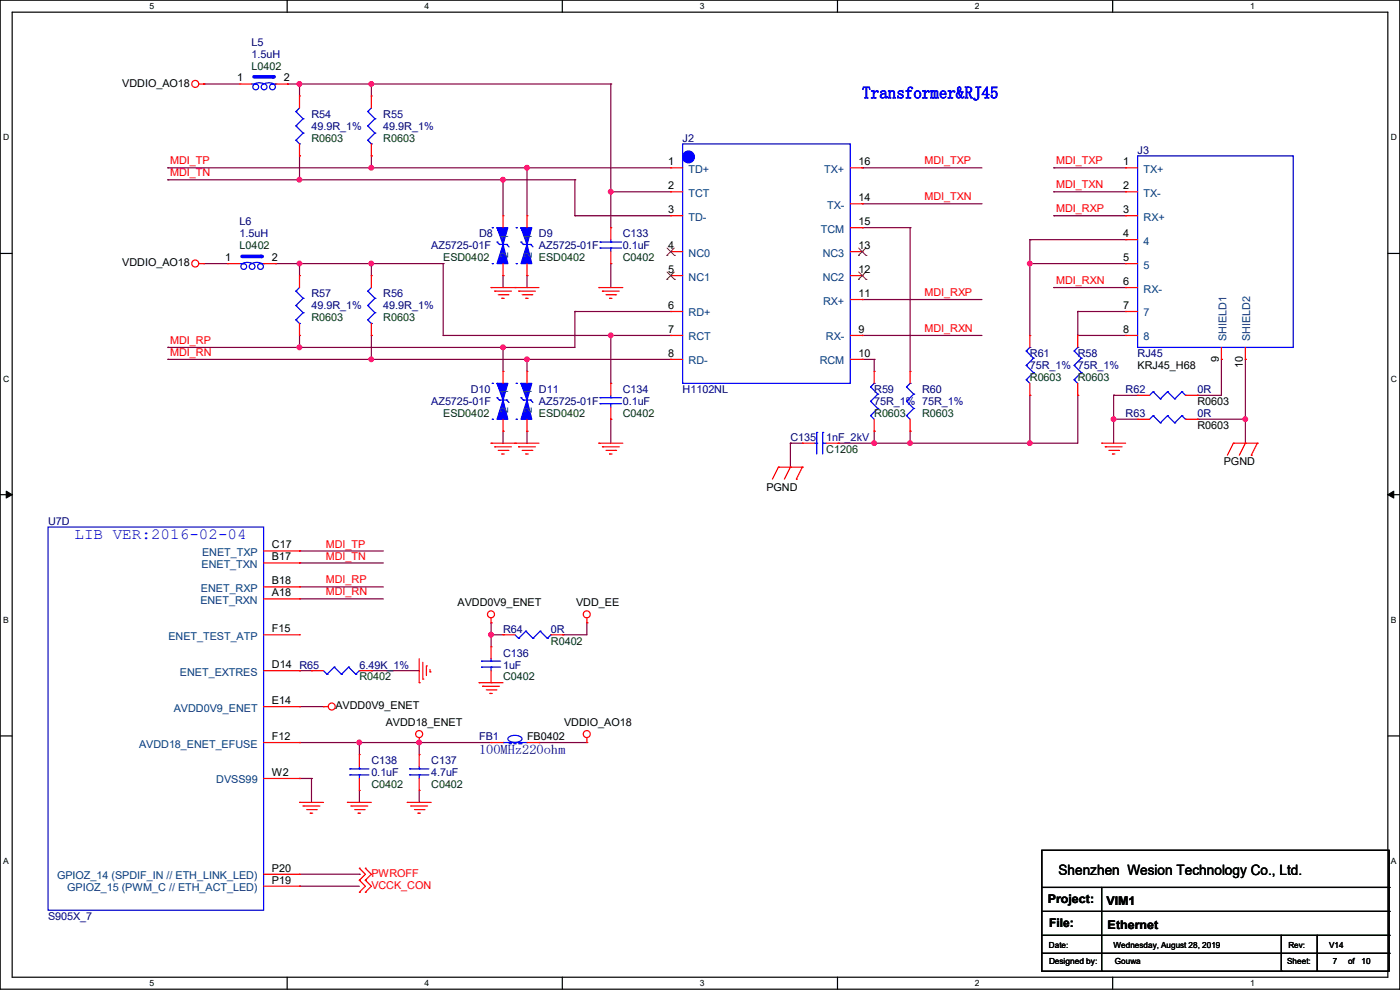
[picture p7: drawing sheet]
<svg xmlns="http://www.w3.org/2000/svg" width="297mm" height="210mm" viewBox="0 0 297 210" stroke-linecap="round" stroke-linejoin="round" font-family="sans-serif">
<path d="M0 0h297v209.8h-297zM2.6 2.6h291.8v204.7h-291.8z" fill="none" stroke="#000" stroke-width=".25"/>
<g fill="#fff">
<path d="M31.7 .3h1v2h-1z"/>
<path d="M31.7 207.6h1v1.9h-1z"/>
</g>
<path d="M60.9 0v2.6M60.9 207.3v2.5" fill="none" stroke="#000" stroke-width=".25"/>
<g fill="#fff">
<path d="M90.1 .3h1v2h-1z"/>
<path d="M90.1 207.6h1v1.9h-1z"/>
</g>
<path d="M119.3 0v2.6M119.3 207.3v2.5" fill="none" stroke="#000" stroke-width=".25"/>
<g fill="#fff">
<path d="M148.5 .3h.9v2h-.9z"/>
<path d="M148.5 207.6h.9v1.9h-.9z"/>
</g>
<path d="M177.7 0v2.6M177.7 207.3v2.5" fill="none" stroke="#000" stroke-width=".25"/>
<g fill="#fff">
<path d="M206.8 .3h1v2h-1z"/>
<path d="M206.8 207.6h1v1.9h-1z"/>
</g>
<path d="M236.1 0v2.6M236.1 207.3v2.5" fill="none" stroke="#000" stroke-width=".25"/>
<g fill="#fff">
<path d="M265.2 .3h1v2h-1z"/>
<path d="M265.2 207.6h1v1.9h-1z"/>
<path d="M.7 28.2h1.2v1.9h-1.2z"/>
<path d="M295.1 28.2h1.2v1.9h-1.2z"/>
<path d="M.7 79.3h1.2v2h-1.2z"/>
<path d="M295.1 79.3h1.2v2h-1.2z"/>
</g>
<path d="M0 53.8h2.6M294.4 53.8h2.6" fill="none" stroke="#000" stroke-width=".25"/>
<g fill="#fff">
<path d="M.7 130.5h1.2v2h-1.2z"/>
<path d="M295.1 130.5h1.1v2h-1.1z"/>
</g>
<path d="M0 104.9h2.6M294.4 104.9h2.6" fill="none" stroke="#000" stroke-width=".25"/>
<path d="M1.3 104.2l1.3 .7-1.3 .8zM294.4 104.9l1.3-.7v1.5z" fill="#000" stroke="#000" stroke-width=".21"/>
<g fill="#fff">
<path d="M.7 181.7h1.2v2h-1.2z"/>
<path d="M295.1 181.7h1.1v2h-1.1z"/>
</g>
<g fill="none" stroke="#000" stroke-width=".25">
<path d="M0 156.1h2.6M294.4 156.1h2.6M221 180.4h73.7v25.6h-73.7zM221 188.3h73.7M221 193.3h73.7M221 198.4h73.7M233.7 188.3v17.7M271.8 198.4v7.6M279.4 198.4v7.6M294.7 188.3h.1M294.7 193.3h.1M294.7 198.4h.1"/>
<path d="M221 202.2h73.7M233.7 206h.1M271.8 206h.1M279.4 206h.1M294.7 202.2h.1"/>
</g>
<g fill="none" stroke="#800040" stroke-width=".25">
<path d="M43.2 17.8h.1M43.2 17.8h7.6M61 17.8h.1M61 17.8h68.6M63.5 17.8h.1M63.5 17.8v2.6M78.8 17.8h.1M78.8 17.8v2.6M129.6 17.8h.1M129.6 17.8v30.5M35.6 38.1h.1M35.6 35.6h.1"/>
<path d="M35.6 35.6h106.7M35.6 38.1h86.4M63.5 38.1h.1M63.5 33.1h.1M63.5 33.1v5M78.8 35.6h.1M78.8 33.1h.1M78.8 33.1v2.5M106.7 38.1h.1M106.7 38.1v7.7M111.8 35.6h.1M111.8 35.6v10.2"/>
<path d="M122 38.1h.1M122 38.1v7.7M182.9 35.6h.1M182.9 35.6h25.4M223.6 35.6h.1M223.6 35.6h15.2M43.2 55.9h.1M43.2 55.9h5.1M58.5 55.9h.1M58.5 55.9h35.5M63.5 55.9h.1M63.5 55.9v2.6"/>
<path d="M78.8 55.9h.1M78.8 55.9v2.6M94 55.9h.1M94 55.9v15.3M106.7 58.5h.1M106.7 58.5v2.5M111.8 58.5h.1M111.8 58.5v2.5M122 45.8h.1M122 45.8h20.3M129.6 40.7h.1M129.6 55.9h.1"/>
<path d="M129.6 55.9v5.1M129.6 40.7h12.7M182.9 48.3h.1M182.9 43.2h.1M182.9 48.3h10.2M182.9 43.2h25.4M193.1 48.3h.1M193.1 48.3v30.5M218.5 55.9h.1M218.5 50.8h.1M218.5 55.9h20.3M218.5 50.8v20.4"/>
<path d="M218.5 50.8h20.3M223.6 40.7h.1M223.6 45.8h.1M223.6 40.7h15.2M223.6 45.8h15.2M35.6 76.2h.1M35.6 73.7h.1M35.6 76.2h106.7M63.5 71.2h.1M63.5 73.7h.1M63.5 71.2v2.5M78.8 76.2h.1"/>
<path d="M78.8 71.2h.1M78.8 71.2v5M94 71.2h.1M94 71.2h48.3M106.7 73.7h.1M106.7 73.7v5.1M111.8 76.2h.1M111.8 76.2v2.6M122 66.1h.1M122 66.1h20.3M122 66.1v7.6h-86.4M129.6 71.2h.1"/>
<path d="M129.6 71.2v10.1M182.9 76.2h.1M182.9 71.2h.1M182.9 63.5h.1M182.9 76.2h2.6M182.9 71.2h25.4M182.9 63.5h25.4M185.5 76.2h.1M185.5 76.2v2.6M223.6 61h.1M223.6 61h15.2M228.6 66.1h.1"/>
<path d="M228.6 71.2h.1M228.6 71.2h10.2M228.6 66.1v5.1M228.6 66.1h10.2M259.1 76.2h.1M259.1 76.2v7.7h-5.1M264.2 76.2h.1M264.2 76.2v17.8M106.7 91.5h.1M106.7 91.5v2.5M111.8 91.5h.1M111.8 91.5v2.5"/>
<path d="M129.6 88.9h.1M129.6 88.9v5.1M167.7 94h.1M167.7 94v5.1M167.7 94h2.5M177.8 94h.1M185.5 91.5h.1M185.5 94h.1M185.5 91.5v2.5M193.1 91.5h.1M193.1 94h.1M193.1 91.5v2.5"/>
<path d="M218.5 83.9h.1M218.5 94h.1M218.5 83.9v10.1M228.6 83.9h.1M228.6 83.9v10.1h-50.8M236.3 88.9h.1M236.3 83.9h.1M236.3 83.9v10.1M236.3 88.9h5M236.3 83.9h5M254 83.9h.1M254 88.9h.1"/>
<path d="M254 88.9h10.2M264.2 88.9h.1M63.5 116.9h.1M63.5 119.4h.1M63.5 116.9h17.8M63.5 119.4h17.8M63.5 127h.1M63.5 124.5h.1M63.5 127h17.8M63.5 124.5h17.8M104.2 134.7h.1M104.2 132.1h.1"/>
<path d="M104.2 132.1v5.1M104.2 134.7h2.5M119.4 134.7h.1M124.5 132.1h.1M124.5 132.1v2.6h-5.1M63.5 157.5h.1M63.5 142.3h.1M63.5 149.9h.1M63.5 142.3h2.6M63.5 157.5h40.7M63.5 149.9h5.1M76.2 157.5h.1"/>
<path d="M76.2 157.5v2.6M78.8 142.3h.1M78.8 142.3h10.1M88.9 157.5h.1M88.9 157.5v2.6M114.3 157.5h.1M114.3 157.5h10.2M63.5 165.1h.1M63.5 165.1h2.6M66.1 165.1h.1M66.1 165.1v5.1M76.2 170.2h.1"/>
<path d="M76.2 167.7v2.5M88.9 170.2h.1M88.9 167.7v2.5M63.5 188h.1M63.5 185.5h12.7M63.5 188h12.7M76.2 185.5h.1"/>
</g>
<g fill="#f0f" stroke="#f0f" stroke-width=".25">
<circle cx="106.7" cy="38.1" r=".49"/>
<circle cx="63.5" cy="38.1" r=".49"/>
<circle cx="193.1" cy="94" r=".49"/>
<circle cx="185.4" cy="94" r=".49"/>
<circle cx="78.8" cy="17.8" r=".49"/>
<circle cx="63.5" cy="17.8" r=".49"/>
<circle cx="129.6" cy="71.1" r=".49"/>
<circle cx="129.6" cy="40.7" r=".49"/>
<circle cx="104.2" cy="134.6" r=".49"/>
<circle cx="88.9" cy="157.5" r=".49"/>
<circle cx="76.2" cy="157.5" r=".49"/>
<circle cx="264.2" cy="88.9" r=".49"/>
<circle cx="236.2" cy="88.9" r=".49"/>
<circle cx="218.5" cy="94" r=".49"/>
<circle cx="218.5" cy="55.9" r=".49"/>
<circle cx="78.8" cy="76.2" r=".49"/>
<circle cx="78.8" cy="35.6" r=".49"/>
<circle cx="78.8" cy="55.9" r=".49"/>
<circle cx="63.5" cy="55.9" r=".49"/>
<circle cx="111.8" cy="35.6" r=".49"/>
<circle cx="111.8" cy="76.2" r=".49"/>
<circle cx="106.7" cy="73.7" r=".49"/>
<circle cx="63.5" cy="73.7" r=".49"/>
</g>
<g fill="none" stroke="#f00" stroke-width=".25">
<path d="M42.2 17.8h1M43.2 17.8h.1M42.2 55.9h1M43.2 55.9h.1M111.8 45.8h.1M111.8 58.5h.1M111.8 45.8v2.5M111.8 55.9v2.6M104.2 61h.1M104.2 61h10.1M104.9 61.8h.1M104.9 61.8h3.6"/>
<path d="M105.7 62.5h2M106.5 63.3h.1M106.5 63.3h.5M107.7 62.5h.1M109.3 61h.1M110 61.8h.1M110 61.8h3.6M110.8 62.5h2M111.5 63.3h.1M111.5 63.3h.6M112.8 62.5h.1M127 61h.1"/>
<path d="M127 61h5.1M127.8 61.8h.1M127.8 61.8h3.6M128.6 62.5h2M129.3 63.3h.1M129.3 63.3h.5M130.6 62.5h.1M104.2 94h.1M104.2 94h10.1M104.9 94.8h.1M104.9 94.8h3.6M105.7 95.5h2"/>
<path d="M106.5 96.3h.1M106.5 96.3h.5M107.7 95.5h.1M109.3 94h.1M110 94.8h.1M110 94.8h3.6M110.8 95.5h2M111.5 96.3h.1M111.5 96.3h.6M112.8 95.5h.1M127 94h.1M127 94h5.1"/>
<path d="M127.8 94.8h.1M127.8 94.8h3.6M128.6 95.5h2M129.3 96.3h.1M129.3 96.3h.5M130.6 95.5h.1M165.1 99.1h.1M165.1 99.1l-1.2 2.5M165.1 99.1h5.1M167.7 99.1h.1M167.7 99.1l-1.3 2.5M170.2 99.1h.1"/>
<path d="M170.2 99.1l-1.2 2.5M233.7 94h.1M233.7 94h5.1M234.5 94.8h.1M234.5 94.8h3.5M235.2 95.5h2.1M236 96.3h.1M236 96.3h.5M237.3 95.5h.1M261.7 94h.1M261.7 94l-1.3 2.6M261.7 94h5"/>
<path d="M264.2 94h.1M264.2 94l-1.3 2.6M265.5 96.6h.1M266.7 94h.1M266.7 94l-1.2 2.6M169 101.6h.1M88.9 139.7v5.1M104.2 132.1h.1M104.2 131.1v1M106.7 134.7h.1M106.7 134.7h2.6M116.9 134.7h2.5"/>
<path d="M119.4 134.7h.1M124.5 132.1h.1M124.5 131.1v1M68.6 149.9h.1M68.6 149.9h1M88.9 157.5h.1M88.9 144.8h.1M88.9 156.5v1M89.7 144.1h.1M89.7 140.5v3.6M90.5 141.3h.1M90.5 141.3v2"/>
<path d="M91.2 142.5h.1M91.2 142v.5M101.6 144.8h.1M101.6 144.8h5.1M102.4 145.6h.1M102.4 145.6h3.6M103.2 146.3h2M103.9 147.1h.1M103.9 147.1h.5M105.2 146.3h.1M124.5 157.5h.1M124.5 156.5v1"/>
<path d="M63.5 170.2h.1M63.5 170.2h5.1M64.3 171h.1M64.3 171h3.6M65.1 171.7h2M65.8 172.5h.1M65.8 172.5h.5M67.1 171.7h.1M73.7 170.2h.1M73.7 170.2h5.1M74.5 171h.1M74.5 171h3.5"/>
<path d="M75.2 171.7h2.1M76 172.5h.1M76 172.5h.5M77.3 171.7h.1M86.4 170.2h.1M86.4 170.2h5.1M87.2 171h.1M87.2 171h3.5M87.9 171.7h2.1M88.7 172.5h.1M88.7 172.5h.5M88.9 160.1h.1"/>
<path d="M88.9 167.7h.1M88.9 160.1v2.5M88.9 165.1v2.6M90 171.7h.1M76.2 186.7h.1M76.2 184.2h.1M76.2 189.3h.1M76.2 184.2l1.3 1.3-1.3 1.2M76.2 186.7l1.3 1.3-1.3 1.3M77.5 186.7h.1M77.5 184.2h.1M77.5 189.3h.1"/>
<path d="M77.5 184.2l1.3 1.3-1.3 1.2M77.5 186.7l1.3 1.3-1.3 1.3"/>
<circle cx="41.4" cy="17.8" r=".74"/>
<circle cx="41.4" cy="55.9" r=".74"/>
<circle cx="104.2" cy="130.3" r=".74"/>
<circle cx="124.5" cy="130.3" r=".74"/>
<circle cx="70.4" cy="149.9" r=".74"/>
<circle cx="88.9" cy="155.7" r=".74"/>
<circle cx="124.5" cy="155.7" r=".74"/>
</g>
<g fill="none" stroke="#00f" stroke-width=".25">
<path d="M109.5 48.3h.1M109.5 55.9h.1M110.5 51.4h.1M110.5 51.4l.5 .5M111 51.9h.1M111 51.9h1.6M112.6 51.9h.1M112.6 51.9l.5 .5M109.3 134.7l.7 .7M110 135.4h.1M111.5 133.9h.1M111.5 133.9l-1.5 1.5"/>
<path d="M111.5 133.9l1.6 1.5M113.1 135.4h.1M114.6 133.9h.1M114.6 133.9l-1.5 1.5M114.6 133.9l1.5 1.5M116.1 135.4h.1M116.9 134.7h.1M116.9 134.7l-.8 .7M86.9 164.4h.1M86.9 163.1h.1M86.9 164.4h4.1M86.9 163.1h4.1"/>
<path d="M88.9 163.1h.1M88.9 164.4h.1M88.9 162.6v.5M88.9 164.4v.7"/>
</g>
<g fill="#00f" stroke="#00f" stroke-width=".25">
<path d="M111.8 51.9v.5v-.5l1 4h-2.3z" fill-rule="evenodd"/>
<path d="M110.5 48.3l1.3 2.5-1.3-2.5h2.3l-1 3.6z" fill-rule="evenodd"/>
</g>
<path d="M53.9 16.3h4.1" fill="none" stroke="#00f" stroke-width=".76"/>
<circle cx="58" cy="16.3" r=".38" fill="#00f"/>
<g fill="none" stroke="#00f" stroke-width=".25">
<path d="M53.4 17.8h.7M54.1 17.7l.9-.1 1 .1M54.1 17.8h.1M56.1 17.7l.9-.1 1 .1M57.7 17.8h.8M58.5 17.8h.1M62.8 23.7h.1M62.8 26.7h.1M62.8 29.8h.1M62.8 23.7l1.5 1.5M62.8 26.7l1.5 1.5M62.8 29.8l.7 .7"/>
<path d="M63.5 30.5h.1M63.5 22.9l-.7 .8M64.3 25.2h.1M64.3 28.2h.1M64.3 25.2l-1.5 1.5M64.3 28.2l-1.5 1.6M78 23.7h.1M78 26.7h.1M78 29.8h.1M78 23.7l1.5 1.5M78 26.7l1.5 1.5M78 29.8l.8 .7"/>
<path d="M78.8 30.5h.1M78.8 22.9l-.8 .8M79.5 25.2h.1M79.5 28.2h.1M79.5 25.2l-1.5 1.5M79.5 28.2l-1.5 1.6M144.8 30.5h35.6v50.8h-35.6zM104.4 48.3h.1M104.4 55.9h.1M105.5 51.4h.1M105.5 51.4l.5 .5M106 51.9h.1"/>
<path d="M106 51.9h1.5M107.5 51.9h.1M107.5 51.9l.5 .5M127.3 52.6h.1M127.3 51.4h.1M127.3 52.6h4.6M127.3 51.4h4.6M129.6 51.4h.1M129.6 52.6h.1M129.6 50.8v.6M129.6 52.6v.8M62.8 61.8h.1"/>
<path d="M62.8 64.8h.1M62.8 67.9h.1M62.8 61.8l1.5 1.5M62.8 64.8l1.5 1.5M62.8 67.9l.7 .7M63.5 68.6h.1M63.5 61l-.7 .8M64.3 63.3h.1M64.3 66.3h.1M64.3 63.3l-1.5 1.5M64.3 66.3l-1.5 1.6M78 61.8h.1"/>
<path d="M78 64.8h.1M78 67.9h.1M78 61.8l1.5 1.5M78 64.8l1.5 1.5M78 67.9l.8 .7M78.8 68.6h.1M78.8 61l-.8 .8M79.5 63.3h.1M79.5 66.3h.1M79.5 63.3l-1.5 1.5M79.5 66.3l-1.5 1.6M217.7 77.5h.1"/>
<path d="M217.7 74.5h.1M217.7 77.5l1.5 1.5M217.7 74.5l1.5 1.5M218.5 73.7h.1M218.5 73.7l-.8 .8M219.2 79h.1M219.2 76h.1M219.2 79l-1.5 1.6M219.2 76l-1.5 1.5M227.9 77.5h.1M227.9 74.5h.1M227.9 77.5l1.5 1.5"/>
<path d="M227.9 74.5l1.5 1.5M228.6 73.7h.1M228.6 73.7l-.7 .8M229.4 79h.1M229.4 76h.1M229.4 79l-1.5 1.6M229.4 76l-1.5 1.5M104.4 81.3h.1M104.4 88.9h.1M105.5 84.4h.1M105.5 84.4l.5 .5M106 84.9h.1"/>
<path d="M106 84.9h1.5M107.5 84.9h.1M107.5 84.9l.5 .5M109.5 81.3h.1M109.5 88.9h.1M110.5 84.4h.1M110.5 84.4l.5 .5M111 84.9h.1M111 84.9h1.6M112.6 84.9h.1M112.6 84.9l.5 .5M127.3 85.6h.1"/>
<path d="M127.3 84.4h.1M127.3 85.6h4.6M127.3 84.4h4.6M129.6 84.4h.1M129.6 85.6h.1M129.6 83.9v.5M129.6 85.6v.8M172.8 94h.5M173.3 94h.1M173.3 91.7h.1M173.3 91.7v4.6M174.5 91.7h.1"/>
<path d="M174.5 94h.1M174.5 94h.8M174.5 91.7v4.6M184.7 88.2h.1M184.7 85.1h.1M184.7 82.1h.1M184.7 88.2l.8 .7M184.7 85.1l1.5 1.6M184.7 82.1l1.5 1.5M185.5 81.3h.1M185.5 81.3l-.8 .8M186.2 86.7h.1"/>
<path d="M186.2 83.6h.1M186.2 86.7l-1.5 1.5M186.2 83.6l-1.5 1.5M192.3 88.2h.1M192.3 85.1h.1M192.3 82.1h.1M192.3 88.2l.8 .7M192.3 85.1l1.5 1.6M192.3 82.1l1.5 1.5M193.1 81.3h.1M193.1 81.3l-.8 .8M193.8 86.7h.1"/>
<path d="M193.8 83.6h.1M193.8 86.7l-1.5 1.5M193.8 83.6l-1.5 1.5M217.7 80.6h.1M217.7 80.6l.8 .7M227.9 80.6h.1M227.9 80.6l.7 .7M10.2 111.8h45.7v81.3h-45.7zM104.2 139.7v.6M68.6 142.3l.8 .7M69.4 143h.1M70.9 141.5h.1"/>
<path d="M70.9 141.5l-1.5 1.5M70.9 141.5l1.5 1.5M72.4 143h.1M74 141.5h.1M74 141.5l-1.6 1.5M74 141.5l1.5 1.5M75.5 143h.1M76.2 142.3h.1M76.2 142.3l-.7 .7M102.2 141.5h.1M102.2 140.3h.1M102.2 141.5h4"/>
<path d="M102.2 140.3h4M104.2 140.3h.1M104.2 141.5h.1M104.2 141.5v.8M106.7 157.5h.1M106.7 157.5h5.1M107.8 156.5a2.26 2.26 0 0 1 2.9 0v.2a1.89 1.89 0 0 1-3 0zM111.8 157.5h.1M74.2 164.4h.1M74.2 163.1h.1M74.2 164.4h4.1M74.2 163.1h4.1"/>
<path d="M76.2 163.1h.1M76.2 164.4h.1M76.2 162.6v.5M76.2 164.4v.7"/>
<circle cx="54.2" cy="18.4" r=".61"/>
<circle cx="56" cy="18.4" r=".61"/>
<circle cx="57.8" cy="18.4" r=".61"/>
</g>
<g fill="none" stroke="#f00" stroke-width=".25">
<path d="M50.8 17.8h.1M50.8 17.8h2.6M58.5 17.8h2.5M61 17.8h.1M63.5 20.4h.1M63.5 33.1h.1M63.5 20.4v2.5M63.5 30.5v2.6M78.8 20.4h.1M78.8 33.1h.1M78.8 20.4v2.5M78.8 30.5v2.6"/>
<path d="M142.3 35.6h.1M142.3 35.6h2.5M180.4 35.6h2.5M182.9 35.6h.1M63.5 58.5h.1M63.5 58.5v2.5M78.8 58.5h.1M78.8 58.5v2.5M106.7 45.8h.1M106.7 58.5h.1M106.7 45.8v2.5M106.7 55.9v2.6"/>
<path d="M129.6 48.3h.1M129.6 55.9h.1M129.6 48.3v2.5M129.6 53.4v2.5M142.3 40.7h.1M142.3 45.8h.1M142.3 53.4h.1M142.3 58.5h.1M142.3 40.7h2.5M142.3 45.8h2.5M142.3 53.4h2.5M142.3 58.5h2.5"/>
<path d="M180.4 53.4h2.5M180.4 58.5h2.5M180.4 43.2h2.5M180.4 48.3h2.5M182.9 58.5h.1M182.9 53.4h.1M182.9 43.2h.1M182.9 48.3h.1M63.5 71.2h.1M63.5 68.6v2.6M78.8 71.2h.1M78.8 68.6v2.6"/>
<path d="M106.7 78.8h.1M106.7 78.8v2.5M111.8 78.8h.1M111.8 78.8v2.5M142.3 66.1h.1M142.3 71.2h.1M142.3 76.2h.1M142.3 66.1h2.5M142.3 71.2h2.5M142.3 76.2h2.5M180.4 71.2h2.5M180.4 76.2h2.5"/>
<path d="M180.4 63.5h2.5M182.9 71.2h.1M182.9 76.2h.1M182.9 63.5h.1M185.5 78.8h.1M185.5 78.8v2.5M193.1 78.8h.1M193.1 78.8v2.5M218.5 71.2h.1M218.5 71.2v2.5M228.6 71.2h.1M228.6 71.2v2.5"/>
<path d="M106.7 91.5h.1M106.7 88.9v2.6M111.8 91.5h.1M111.8 88.9v2.6M129.6 81.3h.1M129.6 88.9h.1M129.6 81.3v2.6M129.6 86.4v2.5M170.2 94h.1M170.2 94h2.6M175.3 94h2.5M177.8 94h.1"/>
<path d="M185.5 91.5h.1M185.5 88.9v2.6M193.1 91.5h.1M193.1 88.9v2.6M218.5 83.9h.1M218.5 81.3v2.6M228.6 83.9h.1M228.6 81.3v2.6M55.9 119.4h7.6M55.9 116.9h7.6M63.5 119.4h.1M63.5 116.9h.1"/>
<path d="M55.9 127h7.6M55.9 124.5h7.6M55.9 134.7h7.6M63.5 127h.1M63.5 124.5h.1M63.5 134.7h.1M104.2 137.2h.1M104.2 137.2v2.5M55.9 157.5h7.6M55.9 142.3h7.6M55.9 149.9h7.6M63.5 142.3h.1"/>
<path d="M63.5 149.9h.1M63.5 157.5h.1M66.1 142.3h.1M66.1 142.3h2.5M76.2 142.3h2.6M78.8 142.3h.1M104.2 144.8h.1M104.2 157.5h.1M104.2 142.3v2.5M104.2 157.5h2.5M111.8 157.5h2.5M114.3 157.5h.1"/>
<path d="M55.9 165.1h7.6M63.5 165.1h.1M76.2 160.1h.1M76.2 167.7h.1M76.2 160.1v2.5M76.2 165.1v2.6M55.9 185.5h7.6M55.9 188h7.6M63.5 185.5h.1M63.5 188h.1"/>
</g>
<g fill="#00f" stroke="#00f" stroke-width=".25">
<path d="M106.7 84.9v.5v-.5l1 4h-2.2z" fill-rule="evenodd"/>
<path d="M105.5 81.3l1.2 2.6-1.2-2.6h2.2l-1 3.6z" fill-rule="evenodd"/>
<path d="M106.7 51.9v.5v-.5l1 4h-2.2z" fill-rule="evenodd"/>
<path d="M105.5 48.3l1.2 2.5-1.2-2.5h2.2l-1 3.6z" fill-rule="evenodd"/>
<path d="M111.8 84.9v.5v-.5l1 4h-2.3z" fill-rule="evenodd"/>
<path d="M110.5 81.3l1.3 2.6-1.3-2.6h2.3l-1 3.6z" fill-rule="evenodd"/>
<circle cx="146.1" cy="33.3" r="1.25"/>
</g>
<g fill="none" stroke="#804000" stroke-width=".21">
<path d="M141.5 54.2h.1M141.5 59.3h.1M141.5 52.6l1.6 1.6M141.5 57.7l1.6 1.6M143 52.6l-1.5 1.6M143 57.7l-1.5 1.6M143.1 54.2h.1M143.1 59.3h.1M182.1 59.3h.1M182.1 54.2h.1M182.2 57.7l1.5 1.6M182.2 52.6l1.5 1.6"/>
<path d="M183.7 57.7l-1.6 1.6M183.7 52.6l-1.6 1.6M183.7 59.3h.1M183.7 54.2h.1"/>
</g>
<path d="M108 157.8h2.5M110.5 157.8h.1" fill="none" stroke="#00f" stroke-width=".25" stroke-dasharray=".5"/>
<path d="M51.4 54.4h4" fill="none" stroke="#00f" stroke-width=".76"/>
<circle cx="55.4" cy="54.4" r=".38" fill="#00f"/>
<g fill="none" stroke="#00f" stroke-width=".25">
<path d="M241.3 33.1h33.1v40.6h-33.1zM50.8 55.9h.8M51.6 55.8l.9-.1 .9 .1M51.6 55.9h.1M53.6 55.8l.9-.1 .9 .1M55.2 55.9h.7M55.9 55.9h.1M244.6 88.2h.1M244.6 83.1h.1M244.6 88.2l-.7 .7M244.6 88.2l1.6 1.5M244.6 83.1l-.7 .8"/>
<path d="M244.6 83.1l1.6 1.5M246.2 89.7h.1M246.2 84.6h.1M247.7 88.2h.1M247.7 83.1h.1M247.7 88.2l-1.5 1.5M247.7 88.2l1.5 1.5M247.7 83.1l-1.5 1.5M247.7 83.1l1.5 1.5M249.2 89.7h.1M249.2 84.6h.1M250.7 88.2h.1"/>
<path d="M250.7 83.1h.1M250.7 88.2l-1.5 1.5M250.7 88.2l.8 .7M250.7 83.1l-1.5 1.5M250.7 83.1l.8 .8M251.5 88.9h.1M251.5 83.9h.1"/>
<circle cx="51.7" cy="56.5" r=".61"/>
<circle cx="53.5" cy="56.5" r=".61"/>
<circle cx="55.3" cy="56.5" r=".61"/>
</g>
<g fill="none" stroke="#f00" stroke-width=".25">
<path d="M238.8 35.6h.1M238.8 35.6h2.5M48.3 55.9h.1M48.3 55.9h2.5M55.9 55.9h2.6M58.5 55.9h.1M238.8 40.7h.1M238.8 45.8h.1M238.8 50.8h.1M238.8 55.9h.1M238.8 55.9h2.5M238.8 40.7h2.5"/>
<path d="M238.8 45.8h2.5M238.8 50.8h2.5M238.8 61h.1M238.8 66.1h.1M238.8 71.2h.1M238.8 61h2.5M238.8 66.1h2.5M238.8 71.2h2.5M259.1 76.2h.1M259.1 73.7v2.5M264.2 76.2h.1M264.2 73.7v2.5"/>
<path d="M241.3 88.9h.1M241.3 83.9h.1M241.3 88.9h2.6M241.3 83.9h2.6M251.5 88.9h2.5M251.5 83.9h2.5M254 88.9h.1M254 83.9h.1"/>
</g>
<g fill="#f0f" stroke="#f0f" stroke-width=".25">
<circle cx="106.7" cy="38.1" r=".49"/>
<circle cx="63.5" cy="38.1" r=".49"/>
<circle cx="193.1" cy="94" r=".49"/>
<circle cx="185.4" cy="94" r=".49"/>
<circle cx="78.8" cy="17.8" r=".49"/>
<circle cx="63.5" cy="17.8" r=".49"/>
<circle cx="129.6" cy="71.1" r=".49"/>
<circle cx="129.6" cy="40.7" r=".49"/>
<circle cx="104.2" cy="134.6" r=".49"/>
<circle cx="88.9" cy="157.5" r=".49"/>
<circle cx="76.2" cy="157.5" r=".49"/>
<circle cx="264.2" cy="88.9" r=".49"/>
<circle cx="236.2" cy="88.9" r=".49"/>
<circle cx="218.5" cy="94" r=".49"/>
<circle cx="218.5" cy="55.9" r=".49"/>
<circle cx="78.8" cy="76.2" r=".49"/>
<circle cx="78.8" cy="35.6" r=".49"/>
<circle cx="78.8" cy="55.9" r=".49"/>
<circle cx="63.5" cy="55.9" r=".49"/>
<circle cx="111.8" cy="35.6" r=".49"/>
<circle cx="111.8" cy="76.2" r=".49"/>
<circle cx="106.7" cy="73.7" r=".49"/>
<circle cx="63.5" cy="73.7" r=".49"/>
</g>
<text font-size="3.6" fill="#00f" x="182.9" y="20.9">Transformer&amp;RJ45</text>
<text font-size="3.3" fill="#00f" x="15.8" y="114.4">LIB VER:2016-02-04</text>
<text font-size="3" x="224.6" y="185.7">Shenzhen Wesion Technology Co., Ltd.</text>
<text font-size="2.8" fill="#000080" x="101.6" y="159.9">100MHz220ohm</text>
<g font-size="2.5">
<text x="222.3" y="191.6">Project:</text>
<text x="234.7" y="191.9">VIM1</text>
<text x="222.5" y="196.7">File:</text>
<text x="235" y="197">Ethernet</text>
</g>
<g font-size="2.3" fill="#000080">
<text x="53.4" y="9.7">L5</text>
<text x="53.4" y="12.3">1.5uH</text>
<text x="66.1" y="25">R54</text>
<text x="66.1" y="27.5">49.9R_1%</text>
<text x="81.3" y="25">R55</text>
<text x="81.3" y="27.5">49.9R_1%</text>
<text x="144.8" y="30.1">J2</text>
<text x="241.3" y="32.6">J3</text>
<text x="50.8" y="47.8">L6</text>
<text x="50.8" y="50.4">1.5uH</text>
<text x="91.5" y="52.9">AZ5725-01F</text>
<text x="101.6" y="50.4">D8</text>
<text x="114.3" y="50.4">D9</text>
<text x="114.3" y="52.9">AZ5725-01F</text>
<text x="132.1" y="50.4">C133</text>
<text x="132.1" y="52.9">0.1uF</text>
<text x="66.1" y="63.1">R57</text>
<text x="66.1" y="65.6">49.9R_1%</text>
<text x="81.3" y="63.1">R56</text>
<text x="81.3" y="65.6">49.9R_1%</text>
<text x="218.5" y="75.8">R61</text>
<text x="228.6" y="75.8">R58</text>
<text x="241.3" y="75.8">RJ45</text>
<text x="99.9" y="83.4">D10</text>
<text x="114.3" y="83.4">D11</text>
<text x="132.1" y="83.4">C134</text>
<text x="144.8" y="83.4">H1102NL</text>
<text x="185.5" y="83.4">R59</text>
<text x="195.6" y="83.4">R60</text>
<text x="218.5" y="78.3">75R_1% 75R_1%</text>
<text x="238.8" y="83.4">R62</text>
<text x="254" y="83.4">0R</text>
<text x="91.5" y="85.9">AZ5725-01F</text>
<text x="114.3" y="85.9">AZ5725-01F</text>
<text x="132.1" y="85.9">0.1uF</text>
<text x="185.5" y="85.9">75R_1% 75R_1%</text>
<text x="238.8" y="88.5">R63</text>
<text x="254" y="88.5">0R</text>
<text x="167.7" y="93.6">C135</text>
<text x="175.3" y="93.6">1nF_2kV</text>
<text x="10.2" y="111.3">U7D</text>
<text x="106.7" y="134.2">R64</text>
<text x="116.9" y="134.2">0R</text>
<text x="63.5" y="141.8">R65</text>
<text x="76.2" y="141.8">6.49K_1%</text>
<text x="106.7" y="139.3">C136</text>
<text x="106.7" y="141.8">1uF</text>
<text x="101.6" y="157.1">FB1</text>
<text x="78.8" y="162.1">C138</text>
<text x="78.8" y="164.7">0.1uF</text>
<text x="91.5" y="162.1">C137</text>
<text x="91.5" y="164.7">4.7uF</text>
<text x="10.2" y="195.2">S905X_7</text>
</g>
<g font-size="2.3">
<text x="50.3" y="17.3">1</text>
<text x="60.2" y="17.3">2</text>
<text x="26" y="18.4">VDDIO_AO18</text>
<text x="141.8" y="35.1">1</text>
<text x="182.2" y="35.1">16</text>
<text x="238.3" y="35.1">1</text>
<text x="141.8" y="40.1">2</text>
<text x="238.3" y="40.1">2</text>
<text x="141.8" y="45.2">3</text>
<text x="182.2" y="42.7">14</text>
<text x="182.2" y="47.8">15</text>
<text x="238.3" y="45.2">3</text>
<text x="141.8" y="52.8">4</text>
<text x="182.2" y="52.8">13</text>
<text x="238.3" y="50.3">4</text>
<text x="26" y="56.5">VDDIO_AO18</text>
<text x="47.8" y="55.4">1</text>
<text x="57.7" y="55.4">2</text>
<text x="141.8" y="57.9">5</text>
<text x="182.2" y="57.9">12</text>
<text x="238.3" y="55.4">5</text>
<text x="141.8" y="65.5">6</text>
<text x="182.2" y="63">11</text>
<text x="238.3" y="60.5">6</text>
<text x="238.3" y="65.5">7</text>
<text x="141.8" y="70.6">7</text>
<text x="182.2" y="70.6">9</text>
<text x="238.3" y="70.6">8</text>
<text x="141.8" y="75.7">8</text>
<text x="182.2" y="75.7">10</text>
<text x="258.6" y="76.8" transform="rotate(-90 258.6 76.8)">9</text>
<text x="241.3" y="78.3">KRJ45_H68</text>
<text x="263.7" y="78" transform="rotate(-90 263.7 78)">10</text>
<text x="254" y="85.9">R0603</text>
<text x="254" y="91">R0603</text>
<text x="259.6" y="98.6">PGND</text>
<text x="162.6" y="104.2">PGND</text>
<text x="57.7" y="118.9">B17</text>
<text x="57.7" y="116.3">C17</text>
<text x="57.7" y="124">B18</text>
<text x="57.7" y="126.5">A18</text>
<text x="97.1" y="128.6">AVDD0V9_ENET</text>
<text x="122.2" y="128.6">VDD_EE</text>
<text x="57.7" y="134.1">F15</text>
<text x="57.7" y="141.7">D14</text>
<text x="57.7" y="149.4">E14</text>
<text x="71.2" y="150.5">AVDD0V9_ENET</text>
<text x="81.8" y="154">AVDD18_ENET</text>
<text x="119.7" y="154">VDDIO_AO18</text>
<text x="57.7" y="157">F12</text>
<text x="111.8" y="157.1">FB0402</text>
<text x="57.7" y="164.6">W2</text>
<text x="57.7" y="184.9">P20</text>
<text x="57.7" y="187.5">P19</text>
</g>
<g font-size="2.3" fill="#004000">
<text x="53.4" y="14.8">L0402</text>
<text x="66.1" y="30.1">R0603</text>
<text x="81.3" y="30.1">R0603</text>
<text x="50.8" y="52.9">L0402</text>
<text x="94" y="55.5">ESD0402</text>
<text x="114.3" y="55.5">ESD0402</text>
<text x="132.1" y="55.5">C0402</text>
<text x="66.1" y="68.2">R0603</text>
<text x="81.3" y="68.2">R0603</text>
<text x="218.5" y="80.9">R0603</text>
<text x="228.6" y="80.9">R0603</text>
<text x="94" y="88.5">ESD0402</text>
<text x="114.3" y="88.5">ESD0402</text>
<text x="132.1" y="88.5">C0402</text>
<text x="185.5" y="88.5">R0603</text>
<text x="195.6" y="88.5">R0603</text>
<text x="175.3" y="96.1">C1206</text>
<text x="116.9" y="136.7">R0402</text>
<text x="76.2" y="144.4">R0402</text>
<text x="106.7" y="144.4">C0402</text>
<text x="78.8" y="167.2">C0402</text>
<text x="91.5" y="167.2">C0402</text>
</g>
<g font-size="2.3" fill="#f00">
<text x="36.1" y="34.9">MDI_TP</text>
<text x="196.1" y="34.9">MDI_TXP</text>
<text x="224.1" y="34.9">MDI_TXP</text>
<text x="36.1" y="37.4">MDI_TN</text>
<text x="224.1" y="40">MDI_TXN</text>
<text x="196.1" y="42.5">MDI_TXN</text>
<text x="224.1" y="45">MDI_RXP</text>
<text x="196.1" y="62.8">MDI_RXP</text>
<text x="224.1" y="60.3">MDI_RXN</text>
<text x="196.1" y="70.4">MDI_RXN</text>
<text x="36.1" y="75.5">MDI_RN</text>
<text x="36.1" y="73">MDI_RP</text>
<text x="69.1" y="116.2">MDI_TP</text>
<text x="69.1" y="118.7">MDI_TN</text>
<text x="69.1" y="123.8">MDI_RP</text>
<text x="69.1" y="126.3">MDI_RN</text>
<text x="78.8" y="186">PWROFF</text>
<text x="78.8" y="188.6">VCCK_CON</text>
</g>
<g font-size="2.3" fill="#004080">
<text x="146.1" y="36.7">TD+</text>
<text x="146.1" y="41.7">TCT</text>
<text x="174.9" y="36.7">TX+</text>
<text x="242.6" y="36.7">TX+</text>
<text x="242.6" y="41.7">TX-</text>
<text x="146.1" y="46.8">TD-</text>
<text x="175.5" y="44.3">TX-</text>
<text x="242.6" y="46.8">RX+</text>
<text x="107.8" y="50.8" transform="rotate(-90 107.8 50.8)">1</text>
<text x="112.9" y="50.8" transform="rotate(-90 112.9 50.8)">1</text>
<text x="174.2" y="49.4">TCM</text>
<text x="242.6" y="51.9">4</text>
<text x="107.8" y="54.7" transform="rotate(-90 107.8 54.7)">2</text>
<text x="112.9" y="54.7" transform="rotate(-90 112.9 54.7)">2</text>
<text x="146.1" y="54.4">NC0</text>
<text x="146.1" y="59.5">NC1</text>
<text x="174.5" y="59.5">NC2</text>
<text x="174.5" y="54.4">NC3</text>
<text x="242.6" y="57">5</text>
<text x="174.6" y="64.6">RX+</text>
<text x="242.6" y="62.1">RX-</text>
<text x="146.1" y="67.1">RD+</text>
<text x="242.6" y="67.1">7</text>
<text x="146.1" y="72.2">RCT</text>
<text x="146.1" y="77.3">RD-</text>
<text x="173.9" y="77.3">RCM</text>
<text x="175.2" y="72.2">RX-</text>
<text x="242.6" y="72.2">8</text>
<text x="260.2" y="72.4" transform="rotate(-90 260.2 72.4)">SHIELD1</text>
<text x="265.3" y="72.4" transform="rotate(-90 265.3 72.4)">SHIELD2</text>
<text x="107.8" y="83.9" transform="rotate(-90 107.8 83.9)">1</text>
<text x="112.9" y="83.9" transform="rotate(-90 112.9 83.9)">1</text>
<text x="107.8" y="87.7" transform="rotate(-90 107.8 87.7)">2</text>
<text x="112.9" y="87.7" transform="rotate(-90 112.9 87.7)">2</text>
<text x="42.9" y="117.9">ENET_TXP</text>
<text x="42.6" y="125.6">ENET_RXP</text>
<text x="42.8" y="120.5">ENET_TXN</text>
<text x="42.5" y="128.1">ENET_RXN</text>
<text x="35.7" y="135.7">ENET_TEST_ATP</text>
<text x="38.2" y="143.3">ENET_EXTRES</text>
<text x="36.9" y="151">AVDD0V9_ENET</text>
<text x="29.5" y="158.6">AVDD18_ENET_EFUSE</text>
<text x="45.9" y="166.2">DVSS99</text>
<text x="12.1" y="186.5">GPIOZ_14 (SPDIF_IN // ETH_LINK_LED)</text>
<text x="14.3" y="189.1">GPIOZ_15 (PWM_C // ETH_ACT_LED)</text>
</g>
<g font-size="1.8">
<text x="31.7" y="1.9">5</text>
<text x="90.1" y="1.9">4</text>
<text x="148.5" y="1.9">3</text>
<text x="206.8" y="1.9">2</text>
<text x="265.2" y="1.9">1</text>
<text x=".7" y="29.8">D</text>
<text x="295.1" y="29.8">D</text>
<text x=".7" y="80.9">C</text>
<text x="295.1" y="80.9">C</text>
<text x=".7" y="132.1">B</text>
<text x="295.1" y="132.1">B</text>
<text x=".7" y="183.3">A</text>
<text x="295.1" y="183.3">A</text>
<text x="222.5" y="201">Date:</text>
<text x="236.3" y="201">Wednesday, August 28, 2019</text>
<text x="273.3" y="201">Rev:</text>
<text x="282" y="201">V14</text>
<text x="31.7" y="209.2">5</text>
<text x="90.1" y="209.2">4</text>
<text x="148.5" y="209.2">3</text>
<text x="206.8" y="209.2">2</text>
<text x="222.5" y="204.6">Designed by:</text>
<text x="236.5" y="204.6">Gouwa</text>
<text x="265.2" y="209.2">1</text>
<text x="273.1" y="204.6">Sheet:</text>
<text x="282.7" y="204.6">7</text>
<text x="286" y="204.6">of</text>
<text x="288.8" y="204.6">10</text>
</g>
</svg>
